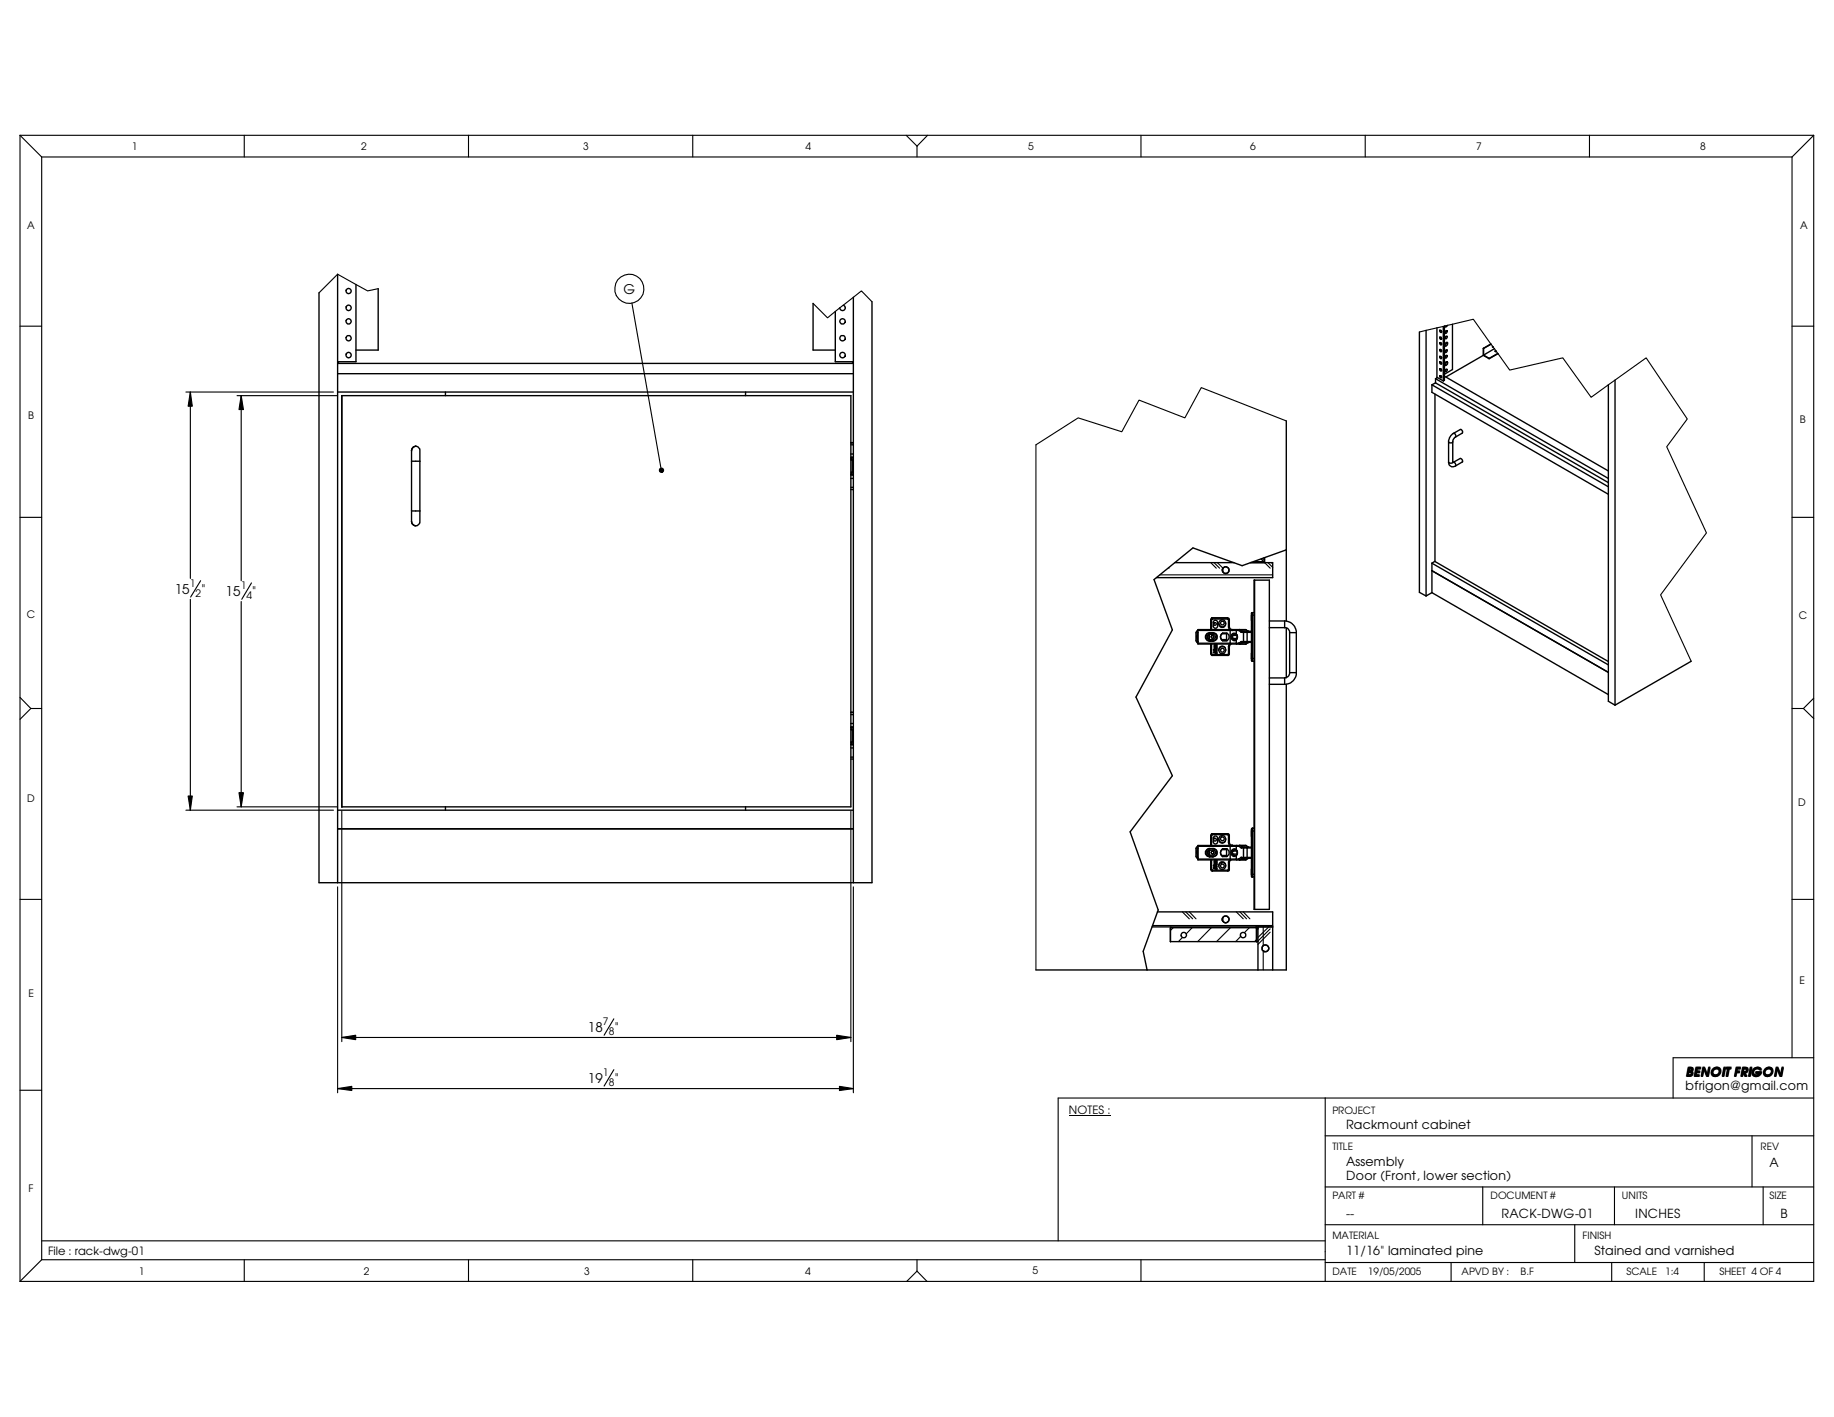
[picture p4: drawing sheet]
<svg xmlns="http://www.w3.org/2000/svg" width="279mm" height="216mm" viewBox="0 0 279 216" stroke-linecap="round" stroke-linejoin="round" font-family="sans-serif">
<g fill="none" stroke="#000" stroke-width=".17">
<path d="M3 20.6v174.6M3 20.6h273.3M3 20.6l3.3 3.3M6.3 23.9v168M6.3 23.9h266.7M37.2 20.6v3.3M71.4 20.6v3.3M105.5 20.6v3.3M138 20.6l1.7 1.7M139.7 22.3v1.6M141.3 20.6l-1.6 1.7M173.8 20.6v3.3"/>
<path d="M208 20.6v3.3M242.1 20.6v3.3M273 23.9v137.3M276.3 20.6v174.6h-273.3M276.3 20.6l-3.3 3.3M3 49.7h3.3M28.3 59.7h22.5M29 59.7l.3 2.2h-.6zM29 59.7v28.4M57.6 44l-1.6 .3-4.6-2.5-2.8 2.8M96.3 46.2l4.5 25.5M132.8 46l-1.6-1.7-5.1 4.1-2.2-2.2"/>
<path d="M216.2 50.6l8.3-2 5.5 7.8 8.1-1.9 4.3 6 8.4-6 6.2 9.3-3.1 4.3 6.1 13.1-7 9.4 4.6 10.2M273 49.7h3.3M3 78.8h3.3M36.1 60.3h15.3M36.7 60.3l.4 2.1h-.7zM36.7 60.3v28.2M100.5 71.5a.32 .32 0 0 1 .5 0 .32 .32 0 0 1-.2 .5v-.3v.3l-.3-.2zM196 64.1l-13-5-2.5 4.6-7-2.7-2.6 4.8-6.6-2.1-6.5 4.1v80M273 78.8h3.3M29 91.3v32.1M30.6 88.5l-1.6 2.5M36.7 91.7v31.2"/>
<path d="M38.3 88.8l-1.5 2.5M176.7 87.6h17.2M178 86.5l.1 .1M184.4 85.7l.9 .9M185 85.7l.8 .9M185.5 85.7l.8 .9v.6M191.1 85.6h1.6M192.1 85.2l1.4 1.4M192.3 85.1l.4 .4M192.5 85l.2 .2M193.2 85.7l.7 .7M193.7 85.7l.2 .2"/>
<path d="M3 106.3l1.7 1.6M4.7 107.9h1.6M4.7 107.9l-1.7 1.7M273 107.9h1.7M274.7 107.9l1.6 1.6M276.3 106.4l-1.6 1.5M3 137h3.3M28.3 123.4h22.5M28.7 121.3h.6l-.3 2.1zM36.1 122.9h15.3M36.4 120.8h.7l-.4 2.1zM51.4 135.1v31.4"/>
<path d="M52.1 123.6v35.1M129.6 123.6v35.1M130 135.1v31.4M180.1 138.9l1.1 1.1M180.6 138.9l1.1 1.1M181.2 138.9l1 1.1M186.3 139.8v.6M188.3 138.9l1.1 1.1M188.9 138.9l1 1.1M189.4 138.9l1 1.1M273 137h3.3M52.1 158.1l2.1-.4v.7z"/>
<path d="M52.1 158.1h77.5M93.5 155.2l-1.5 2.5M127.5 157.7l2.1 .4-2.1 .3zM175.6 141h18.3M178.7 141.4l-.4 .4M180.1 142.8l-.6 .7M181.6 141.4l-.9 .9M184.5 141.4l-2 2.1M187.5 141.4l-2.2 2.1M189 142.7l-.7 .8M190.3 141.4l-.7 .7M191.4 143.2l-.3 .3"/>
<path d="M192.4 141.2v2.9M192.4 144.9v2.9M193.3 141.2l-1.7 1.6M193.5 142l-1.9 1.9M193.5 141.5l-1.9 1.9M3 166.1h3.3M51.4 165.9l2.2-.4v.7zM51.4 165.9h78.6M93.5 163l-1.5 2.5M127.9 165.5l2.1 .4-2.1 .3zM201.9 173.1h74.4M201.9 167.3v27.9"/>
<path d="M266.9 173.1v7.7M276.3 167.3h-115.1v21.8M276.3 161.2h-21.4v6.1M6.3 191.9h195.6M6.3 191.9l-3.3 3.3M6.3 189.1h195.6M37.2 191.9v3.3M71.4 191.9v3.3M105.5 191.9v3.3M139.7 191.9v1.8M139.7 193.7l1.5 1.5M139.7 193.7l-1.6 1.5"/>
<path d="M173.8 191.9v3.3M201.9 186.6h74.4M201.9 192.4h74.4M201.9 180.8h74.4M221.1 192.4v2.8M225.9 180.8v5.8M239.9 186.6v5.8M245.5 192.4v2.8M246 180.8v5.8M259.6 192.4v2.8M268.6 180.8v5.8"/>
<circle cx="95.9" cy="44" r="2.23"/>
</g>
<g fill="none" stroke="#000" stroke-width=".21">
<path d="M48.6 44.6v89.9h84.2v-88.5M51.4 41.8v92.7M51.4 55.4h78.6M51.4 56.9h78.6M51.4 59.7h78.6M51.6 55.1v.3M54.2 43.3v11.8h-2.8M57.6 44v9.3h-3.4M67.9 59.7v.6M113.6 59.7v.6M123.9 46.2v7.1h3.4M127.3 47.5v7.6h2.7"/>
<path d="M128.1 51.2l.4-.1a.42 .42 0 0 1 .2 .6 .42 .42 0 0 1-.6 .1 .42 .42 0 0 1 0-.6zM128.1 48.7a.42 .42 0 0 1 .6 0 .42 .42 0 0 1-.2 .7h-.3l-.1-.2a.36 .36 0 0 1 0-.5zM128.4 46.5a.41 .41 0 0 1 .4 .5 .41 .41 0 0 1-.5 .3 .41 .41 0 0 1-.4-.4M129.9 55.1v.3M130 45.3v89.2M216.2 50.6v39.7l1.1 .5M217.3 50.3v40.5M218.1 58.6v1.2l26.9 15.5M218.1 58.6l26.9 15.6M218.7 57.7l26.3 15.2M218.7 57.7v.6M218.7 58.3l26.3 15.2"/>
<path d="M218.7 58.3l-.6 .3M218.9 50v7.5l1 .5M219 57.5l-.3 .2M219.4 55.1a.22 .22 0 0 1 .2 .2 .22 .22 0 0 1-.1 .2l-.2-.2zM219.4 52.2l.2 .2-.1 .2-.2-.2zM219.4 54.3a.2 .2 0 0 1 .2 .1 .2 .2 0 0 1-.1 .3l-.2-.3zM219.4 50.3a.22 .22 0 0 1 .2 .1 .22 .22 0 0 1-.1 .3l-.2-.2zM219.4 57.2l.2 .2v.2l-.3-.2zM219.4 53.2l.2 .1v.3a.2 .2 0 0 1-.2-.1 .2 .2 0 0 1 0-.3zM219.5 50.3l.1 .2M219.5 51.4l.1 .2M219.5 52.2l.1 .2"/>
<path d="M219.5 53.3l.1 .2M219.5 54.3l.1 .2M219.5 55.2l.1 .1M219.5 56.2l.1 .2M219.5 57.3l.1 .1M219.5 57.3h.1M219.9 49.7v8.3M220 57.3l25 14.5M220 49.7v8.3h-.1M220.1 52.4a.21 .21 0 0 1 .2-.2 .21 .21 0 0 1 .3 .1 .37 .37 0 0 1-.5 .4zM220.2 51.3h.3l-.2 .3h-.1zM220.2 56.3h.3l-.2 .3h-.1z"/>
<path d="M220.3 50.4a.21 .21 0 0 1 .1 .2 .21 .21 0 0 1-.2 .2zM220.3 53.3h.1a.26 .26 0 0 1-.2 .4zM220.3 54.2v-.1a.21 .21 0 0 1 .1 .3 .21 .21 0 0 1-.2 .1zM220.3 55.2a.26 .26 0 0 1 .3 .2 .26 .26 0 0 1-.3 .3l-.2-.1zM220.3 50.4l-.2 .2M220.3 51.3l-.2 .2M220.3 53.3l-.2 .3M220.3 54.2l-.2 .2M220.3 56.3l-.2 .2M220.3 52.2l-.2 .5M220.3 55.1l-.2 .5M220.5 49.6l-.2 .2h-.2l.1-.1"/>
<path d="M221.3 49.4v6.9l-1.3 .7M226 54.1l-5.7 3.3M226 53.1v1M226 53.1h.1M226 54.1l.9 .6M226 54.1l.9 .5M226.9 54.6v.1M227.1 52.4l-1.1 .7M227.2 52.5l-1.2 .6M227.4 52.7l.1 .2M227.5 52.8l-.1 .1M227.7 53.1l-1.7 1"/>
<path d="M227.9 53.4l-.1 .1 .2 .1M227.9 53.5l-.1 .1M228.2 53.8l-1.3 .8M228.2 53.9l-1.3 .8M245 58.6v48.2l1 .6M246 57.9v49.5M52.1 60.3h77.5v62.6h-77.5zM62.7 77.9v1.6M62.7 79.5l.1 .3 .5 .3M62.7 79.5a.63 .63 0 0 0 .6 .6M62.7 77.9h1.3M62.7 70.3h1.3"/>
<path d="M63.3 68a.61 .61 0 0 1 .7 .6v1.7M63.3 68l-.5 .3-.1 .3v9.3M63.3 68a.7 .7 0 0 0-.6 .7M63.3 68h.1M64 77.9v1.7l-.3 .4-.4 .1M64 70.3v7.6M129.6 69.8h.2v.2h-.2M129.6 69.7h.4M129.6 72.3h.4M129.6 72.9h.4M129.6 69.2h.4M129.6 67.8h.4"/>
<path d="M129.6 74.3h.4M129.6 72.1h.2M129.6 71.9h.4M129.6 70.1h.4M129.6 69.6h.4M129.6 72.4h.4M129.6 67.5h.4M129.6 74.6h.4M129.6 67.4h.4M129.7 67.4v.1M129.8 72.1v.2h-.2M129.8 70.1v1.8"/>
<path d="M196 64.1v30.5M218.6 60.1v25.5l26.4 15.2M220.7 70.4a.66 .66 0 0 0 .3 .6 .66 .66 0 0 0 .7 0M220.7 67.3l.2 .2h.2l.2-.2M220.7 70.4l.2 .2h.2l.2-.2M220.7 67.3v3.1M221.3 70.4h.1M221.3 67.3v3.1M221.4 66l-.6 .7-.1 .6M221.4 66a.38 .38 0 0 1 .3 .6M221.4 70.4a.4 .4 0 0 1 .3 .6M221.4 66l1.1-.6a.34 .34 0 0 1 .3 .2 .34 .34 0 0 1 0 .4l-1.1 .6"/>
<path d="M221.4 70.4l1.1-.6a.36 .36 0 0 1 .3 .6l-1.1 .6M221.7 66.6l-.3 .4-.1 .3M63.3 80.1h.1M179 85.7h9M182.4 96.7l-.1 .2 .1 .4M182.5 96.4v1.3M182.5 96.1l-.3 .3v1.3l.3 .3M182.5 96.4h-.1v1.3h.1M182.5 96.1v1.9M182.5 98h6.2M182.5 96.1h6.2M184.1 96.7l.7-.1a.41 .41 0 0 1 .4 .4 .41 .41 0 0 1-.4 .5h-.5l-.2-.2a.33 .33 0 0 1 0-.6z"/>
<path d="M184.2 96.7v.7M184.2 96.6v.8M184.3 96.4a.66 .66 0 0 0-.7 .6 .66 .66 0 0 0 .7 .7M184.3 96.4v.1M184.3 97.6v.1M184.3 96.5a.57 .57 0 0 0-.6 .5 .57 .57 0 0 0 .6 .6M184.3 96.4h.5M184.3 97.6h.5M184.3 96.5h.5M184.3 97.7h.5M184.3 96.6a.4 .4 0 0 0-.4 .4 .4 .4 0 0 0 .4 .5M184.4 99.6l.3 .3"/>
<path d="M184.4 94.4v1.5M184.4 98.1v1.5M184.4 94.4h.2M184.4 99.6h.2M184.6 99.6l.1 .1M184.6 94.4v1.5M184.6 98.1v1.5M184.7 96.8l.2 .1v.3h-.2M184.7 94.3l-.1 .1M184.7 94.3v-.2l-.2 .2-.1 .1M184.7 99.7v.2M184.7 99.7h2.3"/>
<path d="M184.7 94.3h2.3M184.7 99.9h2.3M184.8 96.4a.66 .66 0 0 1 .6 .6 .66 .66 0 0 1-.6 .7M184.8 96.5a.57 .57 0 0 1 .6 .5 .57 .57 0 0 1-.6 .6M184.8 96.4v.1M184.8 97.6v.1M184.9 99l.5 .1v.1zM185 94.6l.3-.1 .2 .3v.6l-.2 .3h-.3l-.2-.3v-.6zM185 98.6l.4 .1-.1 .3-.3-.1v-.1l.3 .1-.3-.2zM185 98.1l.1 .2h-.1v.2l.4 .1v-.1l-.3-.1v-.1l.3 .1-.3-.2h.3v-.1M185 94.9l.3 .1a.22 .22 0 0 1-.2 .3 .22 .22 0 0 1-.2-.2zM185 99.2l.3 .1 .1 .3-.5-.2h.1z"/>
<path d="M185.1 99.3l.2 .2zM185.2 97v.1M185.7 95a.55 .55 0 0 0 .4 .5 .55 .55 0 0 0 .6-.3M186 98.8a.31 .31 0 0 1 .5 .1 .31 .31 0 0 1-.1 .5l-.4-.1-.1-.2zM186.1 94.7h.3l.1 .1v.2l-.1 .2h-.3l-.2-.2zM186.1 96.6h.8v.9h-.8M186.7 98.7a.58 .58 0 0 0-.6-.2 .58 .58 0 0 0-.4 .5M186.9 96.5a.63 .63 0 0 1 .4 .5 .63 .63 0 0 1-.4 .6M186.9 96.5h-.6a.65 .65 0 0 0 0 1.1h.6M187 94.3l.2 .1M187 94.1v.2M187 99.7v.2"/>
<path d="M187 94.1l.2 .1 .1 .2M187 94.1l-2.4 .1M187.2 95.5l.2 .4M187.2 99.6l-.2 .1M187.2 94.4v1.1M187.2 98.5v1.1M187.2 95.5h.1M187.2 94.4h.1M187.2 98.5h.1M187.2 99.6h.1M187.3 95.5l.1 .3 .3 .1M187.3 99.6l-.1 .3h-.2"/>
<path d="M187.3 94.4v1.1M187.3 98.5v1.1M187.3 98.1l-.1 .4M187.5 95.9v2.2M187.5 98.1l-.2 .4M187.7 95.9h.1M188.2 96.6l-.3 .1-.2 .2 .2 .5 .3 .1M188.3 96.7a.47 .47 0 0 1 0 .7M188.3 96.6l.1 .1-.4-.1-.3 .3v.3l.2 .2 .2 .1 .3-.1-.1 .1M188.3 96.6l.2 .3-.2 .6M188.3 97.5v.6h.1M188.3 96.6a.55 .55 0 0 0-.8 .2 .55 .55 0 0 0 .4 .8h.2l.2-.1"/>
<path d="M188.4 95.9l-.1 .7M188.5 97.2v-.4h-.6l-.2 .1 .1 .3 .2 .1h.5M188.7 98l.1 .1M188.7 96.1l.4 .2M188.9 96l-.2 .1M188.9 96l.3 .2M188.9 96h.9M189.1 97.8l.1 .1M189.1 96.3v.1M189.1 97.8l-.4 .2M189.1 97.7l.1 .2M189.1 96.4h1.6"/>
<path d="M189.1 97.7h1.6M189.1 97.7v.1M189.2 96.2l-.1 .2M189.2 96.2l-.1 .1M189.2 97.9l-.3 .2-.2-.1M189.2 97.9h.3M189.2 96.2h1.5M189.2 97.9h1.5M189.2 97.9h.1M189.5 96.2h-.1v1.6l.1 .1M189.8 96l.4 .2M189.8 96l-7.3-.1v.2"/>
<path d="M190 96.2v1.7M190 97.9h.2M190.2 97.9l-.4 .2h-7.3v-.1M190.2 97.9h.1M190.5 85.7h3.4v2.3h-17.7M190.7 93.5v.2h.4M190.7 94.6v-.9v.9M190.7 99.5v.9zM190.7 93.5v6.8M190.7 93.5h.1M190.7 98.6h.1M190.7 95.5h.1"/>
<path d="M190.8 93.3v7.5M190.8 93.3l-.1 .2M190.8 93.3h.3M191.1 88.4v50.2M192.7 85v.7M193.4 95.6h2.3M193.4 94.6h2.3M195.7 94.6a1.81 1.81 0 0 1 1.8 1.8M195.7 95.6a.73 .73 0 0 1 .8 .8M195.7 94.6v1M196 83.8l-6.8 2.4-7.5-2.7-5.9 4.8 2.8 7.7-5.5 10.2 5.5 12-6.4 8.5 4.2 11.9-2.2 6.3 .6 2.9M196 95.7v7.6"/>
<path d="M196.5 96.4v6.1M196.5 96.4h1M197.5 96.4v6.1M218.1 90.3l-.8 .5M218.1 87l26.9 15.4M218.1 85.8v4.5M218.1 85.8l26.9 15.5M218.1 90.3l26.9 15.5M218.6 85.5l-.5 .3M129.6 110.9h.2v.2h-.2M129.6 113.2h.2v.2h-.2M129.6 110.8h.4"/>
<path d="M129.6 113.4h.4M129.6 114h.4M129.6 110.2h.4M129.6 108.9h.4M129.6 115.4h.4M129.6 113h.4M129.6 111.2h.4M129.6 110.7h.4M129.6 113.5h.4M129.6 108.5h.4M129.6 115.7h.4M129.8 111.2v1.8"/>
<path d="M190.7 100.3v.3M190.7 100.6l.1 .2M190.7 100.3h.4M190.7 100.6h.1M190.8 100.8h.3M191.1 100.3v.5M191.1 100.3v-11.9h2.3v50.2h-2.3v-5M191.1 100.8v25.4M193.4 104.3h2.3M193.4 103.3h2.3M195.7 103.3v1M196 104.3v43.5h-38.2"/>
<path d="M196.5 102.5a.76 .76 0 0 1-.8 .8M196.5 102.5h1M197.5 102.5a1.73 1.73 0 0 1-1.8 1.8M257.6 100.8l-11.6 6.6M51.4 126.3h78.6M51.4 123.4h78.6M67.9 122.9v.5M113.6 122.9v.5M176.3 138.9h17.6v8.9M182.4 129.6l-.1 .2 .1 .4M182.5 129.2v1.4M182.5 128.9v-.1h7.3l.4 .3"/>
<path d="M182.5 130.9v.1h7.3M182.5 128.9l-.3 .3v1.3l.3 .3M182.5 129.2h-.1v1.4h.1M182.5 130.9h6.2M182.5 128.9h6.2M182.5 128.9v2M184 129.7l.1-.2h.7a.38 .38 0 0 1 .4 .4 .38 .38 0 0 1-.4 .4l-.7-.1a.33 .33 0 0 1-.1-.5zM184.2 129.5v.8M184.3 129.3a.64 .64 0 0 0-.7 .6 .64 .64 0 0 0 .7 .7M184.3 129.3h.1M184.3 130.5v.1M184.3 129.3a.59 .59 0 0 0-.6 .6 .59 .59 0 0 0 .6 .6"/>
<path d="M184.3 130.5h.5M184.3 129.3h.5M184.3 130.6h.5M184.3 129.5a.38 .38 0 0 0-.4 .4 .38 .38 0 0 0 .4 .4M184.4 132.5l.1 .2h.2M184.4 127.3h.2M184.4 127.3v1.5M184.4 131v1.5M184.4 132.5h.2M184.6 129.8h.3v.2a.21 .21 0 0 1-.3 .1 .21 .21 0 0 1 0-.3zM184.6 132.5l.1 .1M184.6 127.3v1.5"/>
<path d="M184.6 131v1.5M184.7 129.7l.2 .1v.2l-.2 .1M184.7 127.2l-.1 .1M184.7 127.2l-.1-.2-.2 .3M184.7 132.6v.1M184.7 132.6h2.3M184.7 127.2h2.3M184.7 132.7h2.3M184.8 129.3a.64 .64 0 0 1 .6 .6 .64 .64 0 0 1-.6 .7M184.8 129.3a.59 .59 0 0 1 .6 .6 .59 .59 0 0 1-.6 .6M184.8 129.3h.1M184.8 130.5v.1"/>
<path d="M184.9 132.2l.1 .1v-.2h.3l.1 .4-.5-.2zM184.9 127.6l.1-.2h.3l.2 .2v.7a.34 .34 0 0 1-.3 .3 .34 .34 0 0 1-.4-.3zM184.9 131.8l.5 .3-.5-.1zM185 131.5l.4 .1v.2h-.4v-.1h.3zM185 131l.1 .1-.1 .3 .4 .1-.3-.2h.3v-.1l-.3-.1v-.1M185.1 132.2l.2 .1zM185.2 129.8v.2M185.2 131l.2 .1v-.1M185.7 127.9a.56 .56 0 0 0 .4 .5 .56 .56 0 0 0 .6-.3M186.1 131.7h.3a.31 .31 0 0 1 .1 .4 .31 .31 0 0 1-.5 0 .31 .31 0 0 1 .1-.4zM186.1 129.5h.8v.8h-.8M186.3 130.5h.6"/>
<path d="M186.7 131.6a.59 .59 0 0 0-1 .2M186.9 129.3a.67 .67 0 0 1 0 1.2h-.6a.69 .69 0 0 1 0-1.2h.6M187 127.2l.2 .1M187 127v.2M187 132.6v.1M187 127h.2l.1 .3M187 127l-2.4 .1M187.2 128.4l.2 .4M187.2 132.5l-.2 .1M187.2 127.3v1.1M187.2 131.4v1.1M187.2 128.4h.1"/>
<path d="M187.2 127.3h.1M187.2 131.4h.1M187.2 132.5h.1M187.3 128.4l.1 .3 .3 .1M187.3 132.5l-.1 .2h-.2M187.3 127.3v1.1M187.3 131.4v1.1M187.3 131l-.1 .4M187.5 128.8v2.2M187.5 131l-.2 .4M187.7 128.8h.1M188.2 129.5l-.5 .3 .1 .4 .4 .2"/>
<path d="M188.3 129.5a.51 .51 0 0 1 0 .8M188.3 129.5h.1M188.3 129.5h-.2l-.4 .3 .1 .4 .2 .1h.4l-.1 .1M188.3 129.5l.2 .3-.2 .6M188.3 130.4l.1 .6M188.3 129.5a.54 .54 0 0 0-.8 .4 .54 .54 0 0 0 .8 .5M188.4 128.8l-.1 .1v.6M188.5 129.7v.3M188.5 129.7h-.5l-.3 .1 .2 .3h.6M188.7 128.9l.2-.1 .3 .3M188.7 130.9l.2 .1M188.7 128.9l.4 .3"/>
<path d="M188.8 128.8l-.1 .1M188.9 131h.9M189.1 130.6l.1 .2M189.1 130.6h1.6M189.1 129.2h.1M189.1 130.6l-.4 .3M189.1 129.2h1.6M189.2 129.1l-.1 .1M189.2 130.8h1.5M189.2 129.1h1.5M189.2 130.8l-.3 .2M189.5 129.1h-.1v1.6l.1 .1"/>
<path d="M190 129.1v1.7M190.2 130.8l-.4 .2M190.7 133.5l.1 .1M190.7 126.4v.2M190.7 126.5v1zM190.7 133.3v-.9v.9M190.7 126.6v6.9M190.7 126.6h.4M190.7 126.4h.1M190.7 133.5h.1M190.7 131.4h.1M190.7 128.4h.1"/>
<path d="M190.8 126.2v7.4M190.8 126.2l-.1 .2M190.8 133.6h.3M190.8 126.2h.3M191.1 133.2v.4M191.1 126.2v.4M191.1 133.2h-.4v.3M191.1 126.6v6.6M175.5 141.2h18.4M178.3 141.5h.1M178.3 141.4h13.1M178.3 141.4v2.1h13.3"/>
<path d="M178.4 141.2l-.1 .2M191.4 141.4l-.1-.2h.2l.1 .2v.1h-.2M191.4 141.4v.1M191.4 141.5v2M191.6 141.2v6.6"/>
<circle cx="53.1" cy="46.9" r=".41"/>
<circle cx="53.1" cy="54.1" r=".41"/>
<circle cx="53.1" cy="51.6" r=".39"/>
<circle cx="53.1" cy="44.4" r=".39"/>
<circle cx="53.1" cy="49" r=".4"/>
<circle cx="128.4" cy="54.1" r=".42"/>
<circle cx="219.5" cy="56.3" r=".18"/>
<circle cx="219.5" cy="51.5" r=".18"/>
<circle cx="184.7" cy="97.1" r=".21"/>
<circle cx="186.2" cy="95" r=".56"/>
<circle cx="186.2" cy="99" r=".55"/>
<circle cx="186.7" cy="86.9" r=".51"/>
<circle cx="185.1" cy="127.9" r=".22"/>
<circle cx="186.2" cy="131.9" r=".55"/>
<circle cx="186.2" cy="127.8" r=".29"/>
<circle cx="186.2" cy="127.9" r=".56"/>
<circle cx="180.3" cy="142.5" r=".41"/>
<circle cx="186.7" cy="140.1" r=".51"/>
<circle cx="189.4" cy="142.5" r=".42"/>
<circle cx="192.8" cy="144.5" r=".53"/>
<circle cx="192.8" cy="144.5" r=".51"/>
</g>
<path d="M162.8 170h6.4" fill="none" stroke="#000" stroke-width=".15"/>
<g fill="#000">
<path d="M29 59.7l.3 2.2h-.6zM36.7 60.3l.4 2.1h-.7zM28.7 121.3h.6l-.3 2.1zM36.4 120.8h.7l-.4 2.1zM52.1 158.1l2.1-.4v.7zM127.5 157.7l2.1 .4-2.1 .3zM51.4 165.9l2.2-.4v.7zM127.9 165.5l2.1 .4-2.1 .3z"/>
<path d="M100.5 71.5a.32 .32 0 0 1 .5 0 .32 .32 0 0 1-.2 .5v-.3v.3l-.3-.2z" fill-rule="evenodd"/>
</g>
<g font-size="2">
<text x="95" y="44.7">G</text>
<text x="26.6" y="90.5">15</text>
<text x="30.7" y="90.5">&quot;</text>
<text x="34.4" y="90.8">15</text>
<text x="38.4" y="90.8">&quot;</text>
<text x="89.6" y="157.2">18</text>
<text x="93.6" y="157.2">&quot;</text>
<text x="89.6" y="165">19</text>
<text x="93.6" y="165">&quot;</text>
</g>
<g font-size="1.9">
<text x="256.8" y="166.1">bfrigon@gmail.com</text>
<text x="256.9" y="164">BENOIT FRIGON</text>
<text x="205.1" y="172">Rackmount cabinet</text>
<text x="205.1" y="177.7">Assembly</text>
<text x="205.1" y="179.8">Door (Front, lower section)</text>
<text x="269.6" y="177.8">A</text>
<text x="205.1" y="185.5">--</text>
<text x="228.8" y="185.5">RACK-DWG-01</text>
<text x="249.1" y="185.5">INCHES</text>
<text x="271.3" y="185.5">B</text>
<text x="205.1" y="191.2">11/16&quot; laminated pine</text>
<text x="242.9" y="191.2">Stained and varnished</text>
</g>
<g font-size="1.7">
<text x="162.8" y="169.8">NOTES :</text>
<text x="7.3" y="191.2">File : rack-dwg-01</text>
</g>
<g font-size="1.6">
<text x="20.1" y="22.9">1</text>
<text x="55" y="22.9">2</text>
<text x="88.9" y="22.9">3</text>
<text x="122.7" y="22.9">4</text>
<text x="156.6" y="22.9">5</text>
<text x="190.5" y="22.9">6</text>
<text x="224.9" y="22.9">7</text>
<text x="259" y="22.9">8</text>
<text x="4.1" y="35">A</text>
<text x="274.2" y="35">A</text>
<text x="4.3" y="63.8">B</text>
<text x="274.2" y="64.4">B</text>
<text x="28.9" y="89.4">1</text>
<text x="36.7" y="89.7">1</text>
<text x="4.1" y="94.1">C</text>
<text x="29.8" y="91">2</text>
<text x="37.5" y="91.3">4</text>
<text x="274" y="94.3">C</text>
<text x="4.1" y="122.3">D</text>
<text x="273.9" y="122.8">D</text>
<text x="274.2" y="149.9">E</text>
<text x="4.3" y="151.9">E</text>
<text x="91.9" y="156.1">7</text>
<text x="92.8" y="157.7">8</text>
<text x="91.9" y="163.9">1</text>
<text x="92.8" y="165.5">8</text>
<text x="4.3" y="181.6">F</text>
<text x="21.2" y="194.2">1</text>
<text x="55.4" y="194.2">2</text>
<text x="89" y="194.2">3</text>
<text x="122.6" y="194.2">4</text>
<text x="157.3" y="194.1">5</text>
</g>
<g font-size="1.5">
<text x="203" y="169.8">PROJECT</text>
<text x="203" y="175.3">TITLE</text>
<text x="268.2" y="175.2">REV</text>
<text x="203" y="182.8">PART #</text>
<text x="227.1" y="182.8">DOCUMENT #</text>
<text x="247.1" y="182.8">UNITS</text>
<text x="269.6" y="182.8">SIZE</text>
<text x="203" y="188.7">MATERIAL</text>
<text x="241.1" y="188.7">FINISH</text>
<text x="203" y="194.3">DATE</text>
<text x="208.4" y="194.3">19/05/2005</text>
<text x="222.7" y="194.3">APVD BY :</text>
<text x="231.6" y="194.3">B.F</text>
<text x="247.8" y="194.3">SCALE</text>
<text x="253.7" y="194.3">1:4</text>
<text x="262" y="194.3">SHEET 4 OF 4</text>
</g>
</svg>
